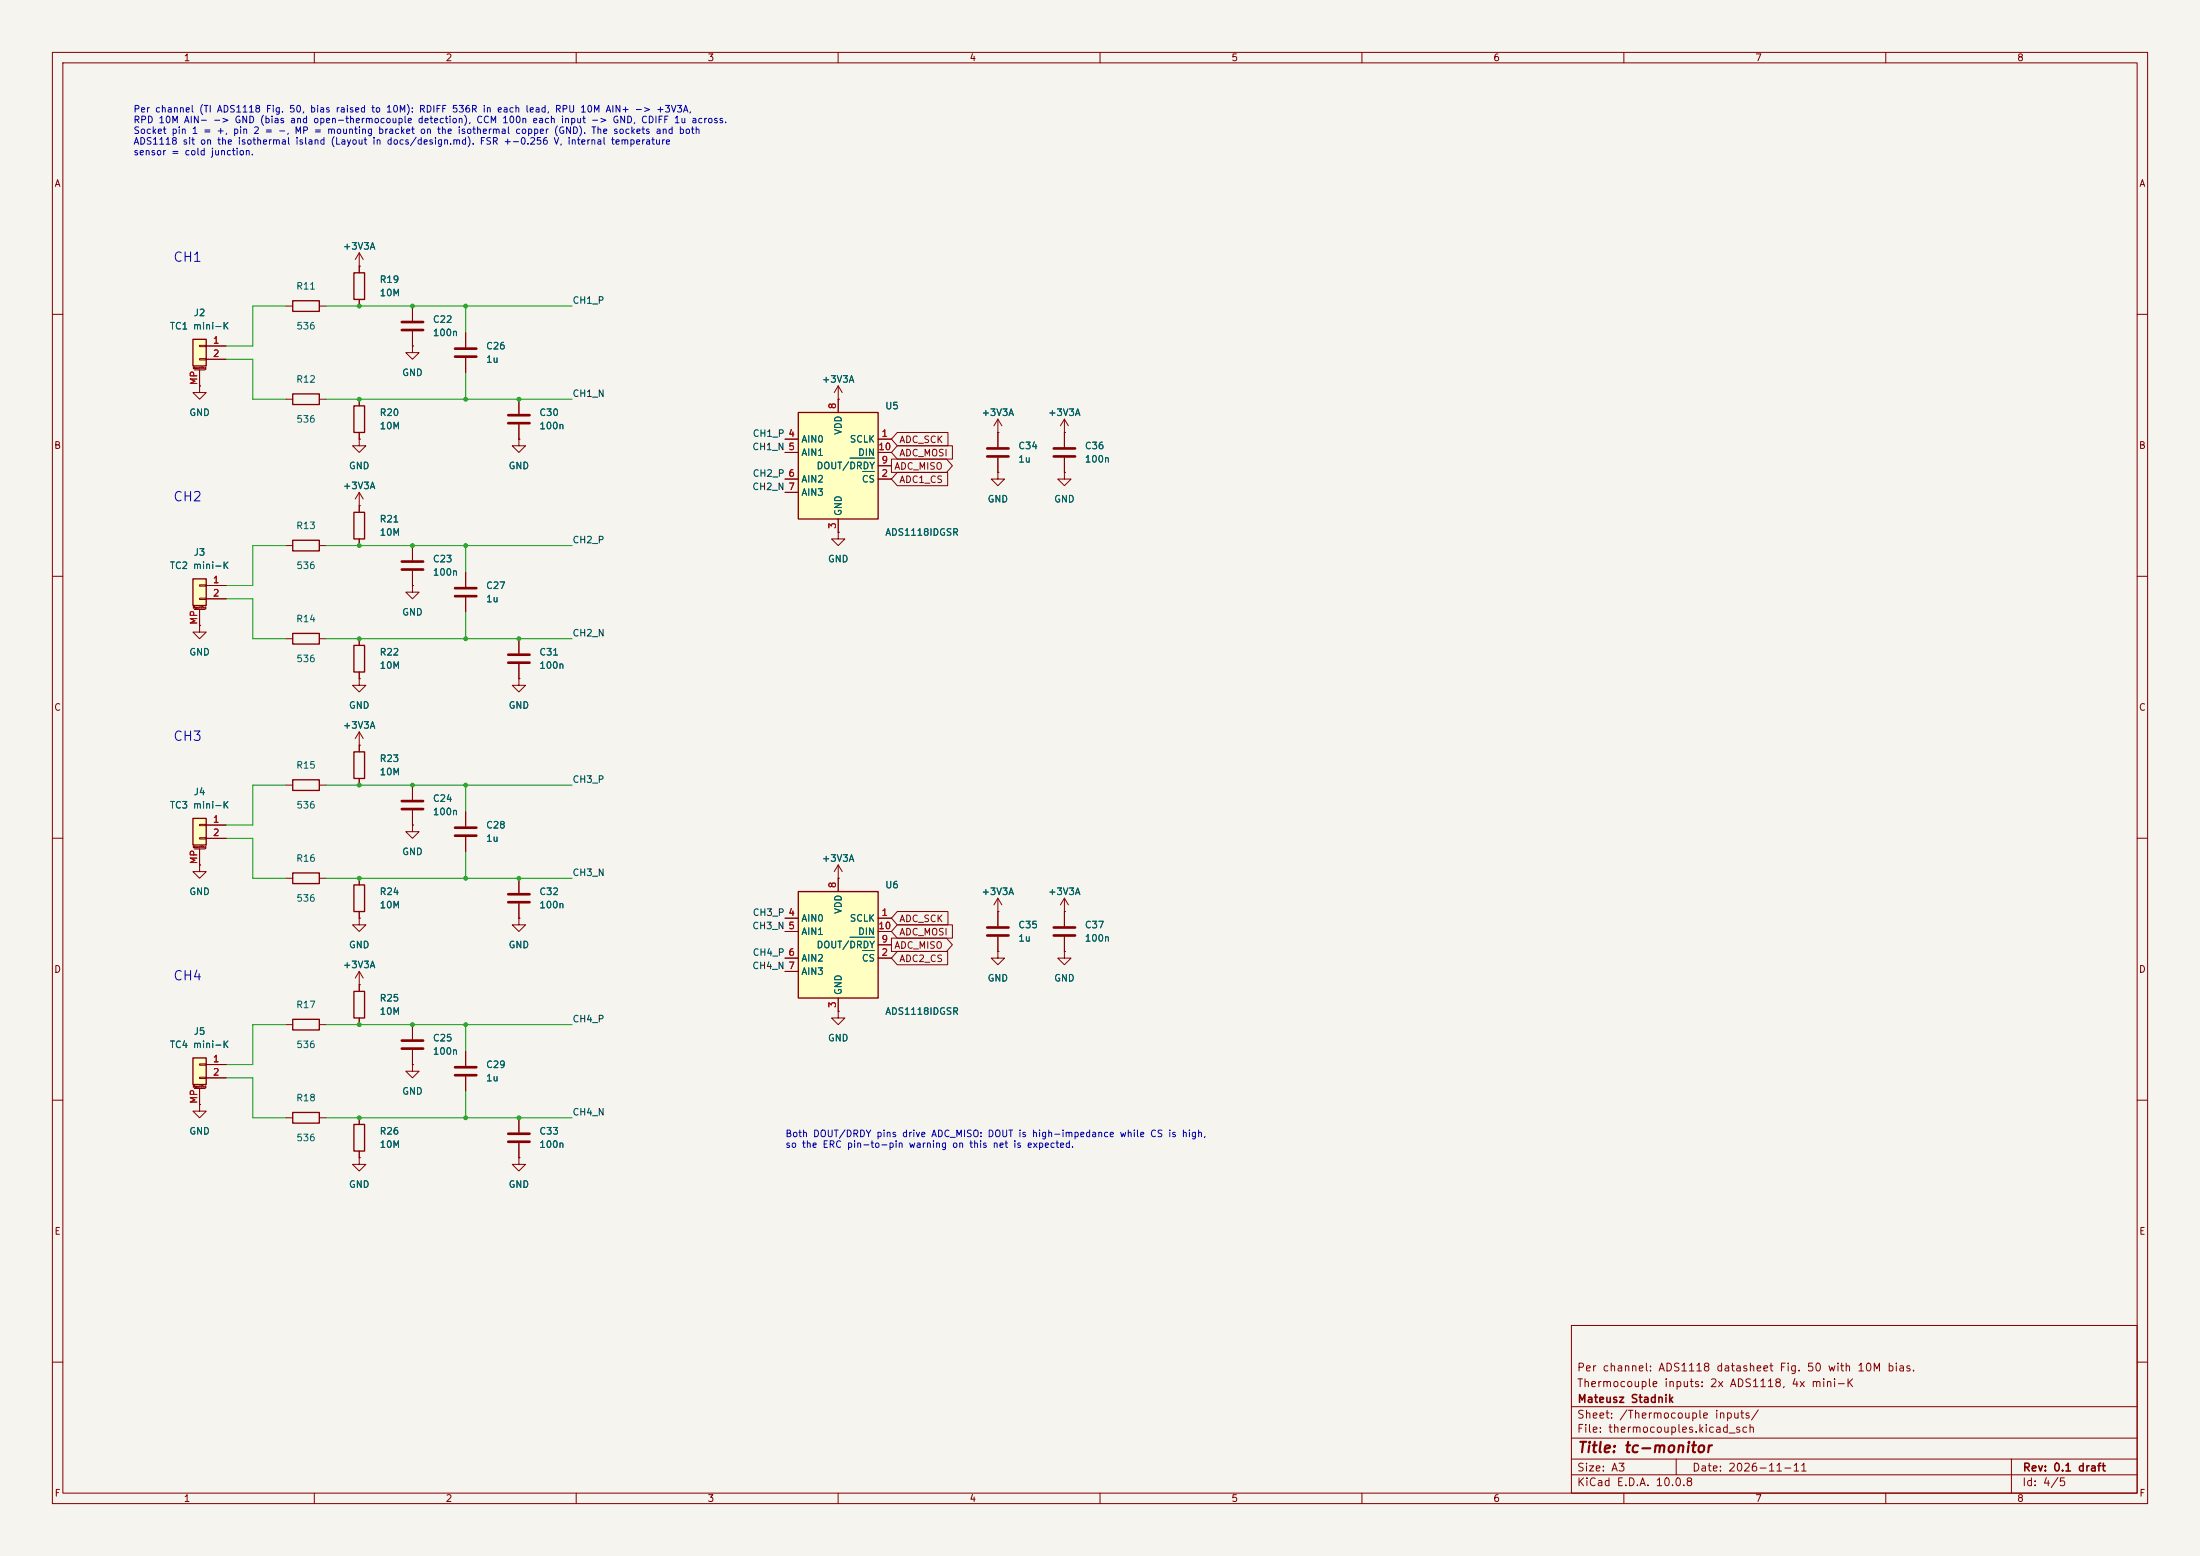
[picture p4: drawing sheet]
<svg xmlns="http://www.w3.org/2000/svg" width="420mm" height="297mm" viewBox="0 0 420 297" stroke-linecap="round" stroke-linejoin="round" font-family="sans-serif">
<path d="M0 0h420v297h-420z" fill="#f5f4ef" stroke="#f5f4ef" stroke-width=".19"/>
<g fill="none" stroke="#840000" stroke-width=".19">
<path d="M10 10h400v277h-400zM12 12h396v273h-396zM60 10v2M110 10v2M160 10v2M210 10v2M260 10v2M310 10v2M360 10v2M10 60h2M88.9 63.5v2.8M88.9 68.3v2.8"/>
<path d="M408 60h2M10 110h2M408 110h2M10 160h2M408 160h2M38.1 165.1v1.3h1.3l-1.3 1.2-1.3-1.2h1.3M38.1 165.1h.1M68.6 167.6v1.3M68.6 174v1.3M78.7 195.6v2.8M10 210h2M78.7 203.2v1.3h1.3l-1.3 1.2-1.2-1.2h1.2"/>
<path d="M78.7 203.2h.1M78.7 200.4v2.8M88.9 200.7v2.8M88.9 205.5v2.8M408 210h2M300 253h108v32h-108zM10 260h2M300 278.5h108M300 274.5h108M300 268.5h108M320 278.5v3M384 278.5v6.5"/>
<path d="M408 260h2M60 285v2M110 285v2M160 285v2M210 285v2M260 285v2M300 281.5h108M310 285v2M360 285v2"/>
</g>
<path d="M67.6 168.9h2v5.1h-2z" fill="none" stroke="#840000" stroke-width=".25"/>
<path d="M86.9 66.5h4M86.9 68.1h4M76.7 198.6h4.1M76.7 200.2h4.1M86.9 203.7h4M86.9 205.2h4" fill="none" stroke="#840000" stroke-width=".51"/>
<path d="M36.8 156.2h2.6v5.1h-2.6z" fill="#ffffc2"/>
<path d="M55.9 57.4h5.1v2h-5.1zM55.9 75.2h5.1v2h-5.1zM36.8 156.2h2.6v5.1h-2.6zM55.9 148.8h5.1v2.1h-5.1zM55.9 166.6h5.1v2.1h-5.1zM67.6 189.2h2v5.1h-2z" fill="none" stroke="#840000" stroke-width=".25"/>
<g fill="none" stroke="#840000" stroke-width=".19">
<path d="M54.6 58.4h1.3M61 58.4h1.2M78.7 58.4v2.8M54.6 76.2h1.3M61 76.2h1.2M78.7 66v1.3h1.3l-1.3 1.3-1.2-1.3h1.2M78.7 66h.1M78.7 63.2v2.8M68.6 96.5h.1M68.6 83.8v1.3h1.2l-1.2 1.3-1.3-1.3h1.3M68.6 83.8h.1M68.6 94v2.5"/>
<path d="M68.6 94l-.8 1.3M68.6 94l.7 1.3M88.9 109.2v2.8M88.9 114v2.8M68.6 139.7v2.5M68.6 139.7l-.8 1.3M68.6 139.7l.7 1.3M99.1 129.5v1.3h1.2l-1.2 1.3-1.3-1.3h1.3M99.1 129.5h.1M38.1 157.4h1.3v.2h-1.3zM38.1 159.9h1.3v.2h-1.3zM39.4 157.5h3.8"/>
<path d="M54.6 149.9h1.3M61 149.9h1.2M68.6 142.2h.1M78.7 157.5v1.3h1.3l-1.3 1.2-1.2-1.2h1.2M78.7 157.5h.1M88.9 154.9v2.8M88.9 159.8v2.8M37.1 162.1h2M38.1 162.1v3M39.4 160h3.8M54.6 167.6h1.3M61 167.6h1.2"/>
<path d="M68.6 175.3v1.2h1.2l-1.2 1.3-1.3-1.3h1.3M68.6 175.3h.1M68.6 188h.1M68.6 185.4l-.8 1.3M68.6 185.4l.7 1.3M68.6 185.4v3.8M68.6 194.3v1.3"/>
</g>
<path d="M76.7 61.5h4.1M76.7 63h4.1M86.9 112.3h4M86.9 113.8h4M86.9 158h4M86.9 159.5h4" fill="none" stroke="#840000" stroke-width=".51"/>
<path d="M36.8 110.5h2.6v5.1h-2.6z" fill="#ffffc2"/>
<path d="M67.6 77.5h2v5.1h-2zM36.8 110.5h2.6v5.1h-2.6zM55.9 103.1h5.1v2.1h-5.1zM55.9 120.9h5.1v2h-5.1zM67.6 123.2h2v5.1h-2zM67.6 143.5h2v5.1h-2zM55.9 194.6h5.1v2h-5.1zM55.9 212.3h5.1v2.1h-5.1z" fill="none" stroke="#840000" stroke-width=".25"/>
<g fill="none" stroke="#840000" stroke-width=".19">
<path d="M68.6 76.2v1.3M68.6 82.6v1.2M37.1 116.3h2M38.1 111.6h1.3v.3h-1.3zM38.1 114.2h1.3v.2h-1.3zM38.1 119.4v1.3h1.3l-1.3 1.2-1.3-1.2h1.3M38.1 119.4h.1M38.1 116.3v3.1M39.4 111.8h3.8M39.4 114.3h3.8M54.6 104.1h1.3M61 104.1h1.2"/>
<path d="M78.7 111.8v1.2h1.3l-1.3 1.3-1.2-1.3h1.2M78.7 111.8h.1M54.6 121.9h1.3M61 121.9h1.2M68.6 129.5v1.3h1.2l-1.2 1.3-1.3-1.3h1.3M68.6 129.5h.1M68.6 121.9v1.3M68.6 128.3v1.2M68.6 142.2v1.3M68.6 148.6v1.3M54.6 195.6h1.3M61 195.6h1.2"/>
<path d="M38.1 210.8v1.3h1.3l-1.3 1.3-1.3-1.3h1.3M38.1 210.8h.1M54.6 213.4h1.3M61 213.4h1.2"/>
</g>
<path d="M36.8 201.9h2.6v5.1h-2.6z" fill="#ffffc2"/>
<path d="M67.6 97.8h2v5.1h-2zM36.8 201.9h2.6v5.1h-2.6zM67.6 214.6h2v5.1h-2z" fill="none" stroke="#840000" stroke-width=".25"/>
<g fill="none" stroke="#840000" stroke-width=".19">
<path d="M160 76.2h.1M160 73.7l-.7 1.2M160 73.7l.8 1.2M160 73.7v2.5M68.6 96.5v1.3M68.6 102.9v1.2M78.7 104.1v2.8M78.7 109v2.8M160 101.6v1.3h1.3l-1.3 1.2-1.3-1.2h1.3M160 101.6h.1M99.1 121.9v2.8M99.1 126.7v2.8"/>
<path d="M99.1 167.6v2.8M99.1 172.5v2.8M203.2 174h.1M203.2 171.5l-.8 1.2M203.2 171.5l.8 1.2M203.2 171.5v2.5M160 193v1.3h1.3l-1.3 1.3-1.3-1.3h1.3M160 193h.1M203.2 181.6v1.3h1.3l-1.3 1.3-1.3-1.3h1.3M203.2 181.6h.1M37.1 207.8h2M38.1 203.1h1.3v.2h-1.3z"/>
<path d="M38.1 205.6h1.3v.3h-1.3zM38.1 207.8v3M39.4 203.2h3.8M39.4 205.7h3.8M68.6 213.4v1.2M68.6 219.7v1.3M99.1 213.4v2.8M99.1 218.2v2.8M68.6 221v1.2h1.2l-1.2 1.3-1.3-1.3h1.3M68.6 221h.1M99.1 221v1.2h1.2l-1.2 1.3-1.3-1.3h1.3M99.1 221h.1"/>
</g>
<path d="M76.7 107.2h4.1M76.7 108.7h4.1M97 125h4.1M97 126.5h4.1M97 170.7h4.1M97 172.2h4.1M97 216.4h4.1M97 217.9h4.1" fill="none" stroke="#840000" stroke-width=".51"/>
<path d="M152.4 78.7h15.2v20.4h-15.2z" fill="#ffffc2"/>
<path d="M152.4 78.7h15.2v20.4h-15.2z" fill="none" stroke="#840000" stroke-width=".25"/>
<g fill="none" stroke="#840000" stroke-width=".19">
<path d="M38.1 73.7v1.2h1.3l-1.3 1.3-1.3-1.3h1.3M38.1 73.7h.1M160 76.2v2.5M149.9 83.8h2.5M149.9 91.4h2.5M149.9 86.4h2.5M149.9 94h2.5M160 99.1v2.5M167.6 83.8h2.6M167.6 91.4h2.6M167.6 86.4h2.6M167.6 88.9h2.6"/>
<path d="M190.5 82.6h.1M190.5 90.2v1.2h1.3l-1.3 1.3-1.3-1.3h1.3M190.5 90.2h.1M190.5 80v5.3M190.5 87.4v2.8M190.5 80l-.8 1.3M190.5 80l.8 1.3M203.2 82.6h.1M203.2 90.2v1.2h1.3l-1.3 1.3-1.3-1.3h1.3M203.2 90.2h.1M203.2 80v5.3M203.2 87.4v2.8"/>
<path d="M203.2 80l-.8 1.3M203.2 80l.8 1.3M78.7 149.9v2.8M78.7 154.7v2.8M99.1 175.3v1.2h1.2l-1.2 1.3-1.3-1.3h1.3M99.1 175.3h.1M160 167.6h.1M160 165.1v2.5M160 165.1l-.7 1.3M160 165.1l.8 1.3M190.5 174h.1M190.5 171.5v2.5"/>
<path d="M190.5 171.5l-.8 1.2M190.5 171.5l.8 1.2M203.2 174v2.8M203.2 178.8v2.8"/>
</g>
<path d="M162.3 87.5h4.6M164.7 90h2.2" fill="none" stroke="#006464" stroke-width=".19"/>
<path d="M188.5 85.6h4M188.5 87.1h4M201.2 85.6h4M201.2 87.1h4M76.7 152.9h4.1M76.7 154.4h4.1M201.2 177h4M201.2 178.6h4" fill="none" stroke="#840000" stroke-width=".51"/>
<path d="M36.8 64.8h2.6v5.1h-2.6z" fill="#ffffc2"/>
<path d="M67.6 52.1h2v5.1h-2zM36.8 64.8h2.6v5.1h-2.6z" fill="none" stroke="#840000" stroke-width=".25"/>
<g fill="none" stroke="#840000" stroke-width=".19">
<path d="M68.6 50.8h.1M68.6 48.3v3.8M68.6 57.2v1.2M68.6 48.3l-.8 1.2M68.6 48.3l.7 1.2M37.1 70.6h2M38.1 65.9h1.3v.3h-1.3zM38.1 68.5h1.3v.2h-1.3zM38.1 70.6v3.1M39.4 66h3.8M39.4 68.6h3.8M99.1 76.2v2.8"/>
<path d="M99.1 83.8v1.3h1.2l-1.2 1.3-1.3-1.3h1.3M99.1 83.8h.1M99.1 81v2.8M190.5 174v2.8M190.5 178.8v2.8M190.5 181.6v1.3h1.3l-1.3 1.3-1.3-1.3h1.3M190.5 181.6h.1"/>
</g>
<path d="M97 79.2h4.1M97 80.8h4.1M188.5 177h4M188.5 178.6h4" fill="none" stroke="#840000" stroke-width=".51"/>
<path d="M152.4 170.2h15.2v20.3h-15.2z" fill="#ffffc2"/>
<path d="M152.4 170.2h15.2v20.3h-15.2z" fill="none" stroke="#840000" stroke-width=".25"/>
<g fill="none" stroke="#840000" stroke-width=".19">
<path d="M68.6 50.8h.1M68.6 50.8v1.3M68.6 57.2v1.2M78.7 58.4v2.8M38.1 73.7h.1M38.1 70.6v3.1M39.4 66h3.8M39.4 68.6h3.8M68.6 76.2v1.3M78.7 66h.1M78.7 63.2v2.8M88.9 63.5v2.8"/>
<path d="M88.9 68.3v2.8M99.1 76.2v2.8M160 76.2h.1M160 76.2v2.5M68.6 83.8h.1M68.6 96.5h.1M68.6 82.6v1.2M68.6 96.5v1.3M99.1 83.8h.1M99.1 81v2.8M149.9 83.8h2.5M149.9 91.4h2.5"/>
<path d="M149.9 86.4h2.5M149.9 94h2.5M160 99.1v2.5M167.6 83.8h2.6M167.6 91.4h2.6M167.6 86.4h2.6M167.6 88.9h2.6M170.2 87.6h10.5l1.1 1.3-1.1 1.3h-10.5zM171.3 90.2h9.6v2.5h-9.6l-1.1-1.3zM171.3 85.1h10.5v2.5h-10.5l-1.1-1.2zM171.3 82.5h9.7v2.6h-9.7l-1.1-1.3zM190.5 82.6h.1"/>
<path d="M190.5 90.2h.1M190.5 82.6v2.7M190.5 87.4v2.8M203.2 82.6h.1M203.2 90.2h.1M203.2 82.6v2.7M203.2 87.4v2.8M38.1 119.4h.1M38.1 116.3v3.1M39.4 111.8h3.8M39.4 114.3h3.8M68.6 102.9v1.2"/>
<path d="M78.7 111.8h.1M78.7 104.1v2.8M78.7 109v2.8M88.9 109.2v2.8M88.9 114v2.8M160 101.6h.1M68.6 129.5h.1M68.6 121.9v1.3M68.6 128.3v1.2M99.1 129.5h.1M99.1 121.9v2.8M99.1 126.7v2.8"/>
<path d="M39.4 157.5h3.8M68.6 142.2h.1M68.6 142.2v1.3M68.6 148.6v1.3M78.7 157.5h.1M78.7 149.9v2.8M78.7 154.7v2.8M88.9 154.9v2.8M88.9 159.8v2.8M38.1 165.1h.1M38.1 162.1v3M39.4 160h3.8"/>
<path d="M68.6 175.3h.1M68.6 167.6v1.3M68.6 174v1.3M99.1 175.3h.1M99.1 167.6v2.8M99.1 172.5v2.8M149.9 175.3h2.5M149.9 177.8h2.5M160 167.6h.1M160 167.6v2.6M167.6 175.3h2.6M167.6 177.8h2.6"/>
<path d="M170.2 179.1h10.5l1.1 1.2-1.1 1.3h-10.5zM171.3 176.5h10.5v2.6h-10.5l-1.1-1.3zM171.3 174h9.7v2.5h-9.7l-1.1-1.2zM190.5 174h.1M190.5 174v2.8M190.5 178.8v2.8M203.2 174h.1M203.2 174v2.8M203.2 178.8v2.8M68.6 188h.1M68.6 188v1.2M68.6 194.3v1.3"/>
<path d="M78.7 195.6v2.8M149.9 182.9h2.5M149.9 185.4h2.5M160 193h.1M160 190.5v2.5M167.6 182.9h2.6M167.6 180.3h2.6M171.3 181.6h9.6v2.6h-9.6l-1.1-1.3zM190.5 181.6h.1M203.2 181.6h.1M38.1 210.8h.1M38.1 207.8v3"/>
<path d="M39.4 203.2h3.8M39.4 205.7h3.8M68.6 213.4v1.2M68.6 219.7v1.3M78.7 203.2h.1M78.7 200.4v2.8M88.9 200.7v2.8M88.9 205.5v2.8M99.1 213.4v2.8M99.1 218.2v2.8M68.6 221h.1M99.1 221h.1"/>
</g>
<path d="M162.3 87.5h4.6M164.7 90h2.2M162.3 178.9h4.6M164.7 181.4h2.2" fill="none" stroke="#006464" stroke-width=".19"/>
<g fill="none" stroke="#009600" stroke-width=".19">
<path d="M54.6 58.4h-6.3v7.6h-5.1M62.2 58.4h47M88.9 58.4v5.1M43.2 68.6h5.1v7.6h6.3M62.2 76.2h47M88.9 71.1v5.1M43.2 114.3h5.1v7.6h6.3M54.6 104.1h-6.3v7.7h-5.1M62.2 104.1h47M88.9 104.1v5.1M88.9 116.8v5.1M62.2 121.9h47"/>
<path d="M54.6 149.9h-6.3v7.6h-5.1M62.2 149.9h47M88.9 149.9v5M43.2 160h5.1v7.6h6.3M62.2 167.6h47M88.9 162.6v5M54.6 195.6h-6.3v7.6h-5.1M62.2 195.6h47M88.9 195.6v5.1M43.2 205.7h5.1v7.7h6.3M62.2 213.4h47M88.9 208.3v5.1"/>
</g>
<g fill="#009600">
<circle cx="99.1" cy="167.6" r=".46"/>
<circle cx="99.1" cy="213.4" r=".46"/>
<circle cx="88.9" cy="58.4" r=".46"/>
<circle cx="68.6" cy="58.4" r=".46"/>
<circle cx="68.6" cy="76.2" r=".46"/>
<circle cx="78.7" cy="58.4" r=".46"/>
<circle cx="88.9" cy="149.9" r=".46"/>
<circle cx="78.7" cy="104.1" r=".46"/>
<circle cx="88.9" cy="104.1" r=".46"/>
<circle cx="88.9" cy="121.9" r=".46"/>
<circle cx="99.1" cy="121.9" r=".46"/>
<circle cx="68.6" cy="104.1" r=".46"/>
<circle cx="68.6" cy="121.9" r=".46"/>
<circle cx="78.7" cy="195.6" r=".46"/>
<circle cx="68.6" cy="195.6" r=".46"/>
<circle cx="68.6" cy="213.4" r=".46"/>
<circle cx="88.9" cy="213.4" r=".46"/>
<circle cx="88.9" cy="195.6" r=".46"/>
<circle cx="88.9" cy="167.6" r=".46"/>
<circle cx="68.6" cy="149.9" r=".46"/>
<circle cx="68.6" cy="167.6" r=".46"/>
<circle cx="78.7" cy="149.9" r=".46"/>
<circle cx="99.1" cy="76.2" r=".46"/>
<circle cx="88.9" cy="76.2" r=".46"/>
</g>
<text font-size="2" fill="#840000" x="301" y="277.8">Title: tc-monitor</text>
<g font-size="1.8" fill="#0000c2">
<text x="32.9" y="50.4">CH1</text>
<text x="32.9" y="96.2">CH2</text>
<text x="32.9" y="141.9">CH3</text>
<text x="32.9" y="187.6">CH4</text>
</g>
<g font-size="1.5" fill="#840000">
<text x="300.9" y="262.1">Per channel: ADS1118 datasheet Fig. 50 with 10M bias.</text>
<text x="300.9" y="265.1">Thermocouple inputs: 2x ADS1118, 4x mini-K</text>
<text x="301" y="268.1">Mateusz Stadnik</text>
<text x="300.9" y="273.8">File: thermocouples.kicad_sch</text>
<text x="300.9" y="271.1">Sheet: /Thermocouple inputs/</text>
<text x="300.9" y="281.2">Size: A3</text>
<text x="322.9" y="281.2">Date: 2026-11-11</text>
<text x="386" y="281.2">Rev: 0.1 draft</text>
<text x="300.9" y="284">KiCad E.D.A. 10.0.8</text>
<text x="385.9" y="284">Id: 4/5</text>
</g>
<g font-size="1.3" fill="#840000">
<text x="35" y="12">1</text>
<text x="85" y="12">2</text>
<text x="135" y="12">3</text>
<text x="185" y="12">4</text>
<text x="235" y="12">5</text>
<text x="285" y="12">6</text>
<text x="335" y="12">7</text>
<text x="385" y="12">8</text>
<text x="10.3" y="36">A</text>
<text x="408.3" y="36">A</text>
<text x="10.2" y="86">B</text>
<text x="170.6" y="90">ADC_MISO</text>
<text x="171.6" y="87.4">ADC_MOSI</text>
<text x="171.6" y="84.9">ADC_SCK</text>
<text x="408.2" y="86">B</text>
<text x="171.6" y="92.5">ADC1_CS</text>
<text x="10.2" y="136">C</text>
<text x="408.2" y="136">C</text>
<text x="171.6" y="178.9">ADC_MOSI</text>
<text x="171.6" y="176.3">ADC_SCK</text>
<text x="10.2" y="186">D</text>
<text x="170.6" y="181.4">ADC_MISO</text>
<text x="171.6" y="183.9">ADC2_CS</text>
<text x="408.2" y="186">D</text>
<text x="10.3" y="236">E</text>
<text x="408.3" y="236">E</text>
<text x="10.3" y="286">F</text>
<text x="35" y="287">1</text>
<text x="85" y="287">2</text>
<text x="135" y="287">3</text>
<text x="185" y="287">4</text>
<text x="235" y="287">5</text>
<text x="285" y="287">6</text>
<text x="335" y="287">7</text>
<text x="385" y="287">8</text>
<text x="408.3" y="286">F</text>
</g>
<g font-size="1.3" fill="#0000c2">
<text x="25.4" y="21.8">Per channel (TI ADS1118 Fig. 50, bias raised to 10M): RDIFF 536R in each lead, RPU 10M AIN+ -&gt; +3V3A,</text>
<text x="25.4" y="23.8">RPD 10M AIN- -&gt; GND (bias and open-thermocouple detection), CCM 100n each input -&gt; GND, CDIFF 1u across.</text>
<text x="25.4" y="25.9">Socket pin 1 = +, pin 2 = -, MP = mounting bracket on the isothermal copper (GND). The sockets and both</text>
<text x="25.4" y="27.9">ADS1118 sit on the isothermal island (Layout in docs/design.md). FSR +-0.256 V, internal temperature</text>
<text x="25.4" y="30">sensor = cold junction.</text>
<text x="149.8" y="217.4">Both DOUT/DRDY pins drive ADC_MISO: DOUT is high-impedance while CS is high,</text>
<text x="149.8" y="219.4">so the ERC pin-to-pin warning on this net is expected.</text>
</g>
<g font-size="1.3" fill="#006464">
<text x="65.4" y="48">+3V3A</text>
<text x="56.4" y="55.6">R11</text>
<text x="72.4" y="54.3">R19</text>
<text x="72.4" y="56.8">10M</text>
<text x="32.3" y="63.2">TC1 mini-K</text>
<text x="36.9" y="60.7">J2</text>
<text x="56.5" y="63.2">536</text>
<text x="82.5" y="61.9">C22</text>
<text x="82.5" y="64.5">100n</text>
<text x="92.7" y="67">C26</text>
<text x="92.7" y="69.5">1u</text>
<text x="56.4" y="73.4">R12</text>
<text x="76.7" y="72.1">GND</text>
<text x="156.8" y="73.4">+3V3A</text>
<text x="36" y="79.7">GND</text>
<text x="56.5" y="81">536</text>
<text x="72.4" y="79.7">R20</text>
<text x="72.4" y="82.2">10M</text>
<text x="102.9" y="79.7">C30</text>
<text x="102.9" y="82.2">100n</text>
<text x="161" y="83.1" transform="rotate(-90 161 83.1)">VDD</text>
<text x="168.9" y="78.4">U5</text>
<text x="187.3" y="79.7">+3V3A</text>
<text x="200" y="79.7">+3V3A</text>
<text x="66.5" y="89.9">GND</text>
<text x="97" y="89.9">GND</text>
<text x="152.9" y="84.8">AIN0</text>
<text x="152.9" y="87.3">AIN1</text>
<text x="155.8" y="89.9">DOUT/DRDY</text>
<text x="162.1" y="84.8">SCLK</text>
<text x="163.7" y="87.3">DIN</text>
<text x="194.3" y="86.1">C34</text>
<text x="194.3" y="88.6">1u</text>
<text x="207" y="86.1">C36</text>
<text x="207" y="88.6">100n</text>
<text x="65.4" y="93.7">+3V3A</text>
<text x="152.9" y="92.4">AIN2</text>
<text x="152.9" y="94.9">AIN3</text>
<text x="164.4" y="92.4">CS</text>
<text x="56.4" y="101.3">R13</text>
<text x="72.4" y="100">R21</text>
<text x="161" y="98.6" transform="rotate(-90 161 98.6)">GND</text>
<text x="188.4" y="96.2">GND</text>
<text x="201.1" y="96.2">GND</text>
<text x="36.9" y="106.4">J3</text>
<text x="72.4" y="102.6">10M</text>
<text x="82.5" y="107.6">C23</text>
<text x="158" y="107.6">GND</text>
<text x="168.9" y="102.6">ADS1118IDGSR</text>
<text x="32.3" y="108.9">TC2 mini-K</text>
<text x="56.5" y="108.9">536</text>
<text x="82.5" y="110.2">100n</text>
<text x="92.7" y="112.7">C27</text>
<text x="56.4" y="119.1">R14</text>
<text x="76.7" y="117.8">GND</text>
<text x="92.7" y="115.3">1u</text>
<text x="36" y="125.4">GND</text>
<text x="72.4" y="125.4">R22</text>
<text x="102.9" y="125.4">C31</text>
<text x="56.5" y="126.7">536</text>
<text x="72.4" y="128">10M</text>
<text x="102.9" y="128">100n</text>
<text x="66.5" y="135.6">GND</text>
<text x="97" y="135.6">GND</text>
<text x="65.4" y="139.4">+3V3A</text>
<text x="56.4" y="147">R15</text>
<text x="72.4" y="145.7">R23</text>
<text x="72.4" y="148.3">10M</text>
<text x="32.3" y="154.6">TC3 mini-K</text>
<text x="36.9" y="152.1">J4</text>
<text x="56.5" y="154.6">536</text>
<text x="82.5" y="153.4">C24</text>
<text x="82.5" y="155.9">100n</text>
<text x="92.7" y="158.4">C28</text>
<text x="92.7" y="161">1u</text>
<text x="56.4" y="164.8">R16</text>
<text x="76.7" y="163.5">GND</text>
<text x="156.8" y="164.8">+3V3A</text>
<text x="36" y="171.1">GND</text>
<text x="56.5" y="172.4">536</text>
<text x="72.4" y="171.1">R24</text>
<text x="72.4" y="173.7">10M</text>
<text x="102.9" y="171.1">C32</text>
<text x="102.9" y="173.7">100n</text>
<text x="168.9" y="169.9">U6</text>
<text x="187.3" y="171.1">+3V3A</text>
<text x="200" y="171.1">+3V3A</text>
<text x="152.9" y="176.2">AIN0</text>
<text x="152.9" y="178.8">AIN1</text>
<text x="161" y="174.5" transform="rotate(-90 161 174.5)">VDD</text>
<text x="162.1" y="176.2">SCLK</text>
<text x="163.7" y="178.8">DIN</text>
<text x="194.3" y="177.5">C35</text>
<text x="207" y="177.5">C37</text>
<text x="65.4" y="185.1">+3V3A</text>
<text x="66.5" y="181.3">GND</text>
<text x="97" y="181.3">GND</text>
<text x="152.9" y="183.8">AIN2</text>
<text x="155.8" y="181.3">DOUT/DRDY</text>
<text x="164.4" y="183.8">CS</text>
<text x="194.3" y="180">1u</text>
<text x="207" y="180">100n</text>
<text x="72.4" y="191.5">R25</text>
<text x="152.9" y="186.4">AIN3</text>
<text x="161" y="190" transform="rotate(-90 161 190)">GND</text>
<text x="188.4" y="187.7">GND</text>
<text x="201.1" y="187.7">GND</text>
<text x="36.9" y="197.8">J5</text>
<text x="56.4" y="192.7">R17</text>
<text x="72.4" y="194">10M</text>
<text x="168.9" y="194">ADS1118IDGSR</text>
<text x="32.3" y="200.4">TC4 mini-K</text>
<text x="56.5" y="200.4">536</text>
<text x="82.5" y="199.1">C25</text>
<text x="82.5" y="201.6">100n</text>
<text x="158" y="199.1">GND</text>
<text x="76.7" y="209.2">GND</text>
<text x="92.7" y="204.2">C29</text>
<text x="92.7" y="206.7">1u</text>
<text x="56.4" y="210.5">R18</text>
<text x="36" y="216.9">GND</text>
<text x="56.5" y="218.1">536</text>
<text x="72.4" y="216.9">R26</text>
<text x="72.4" y="219.4">10M</text>
<text x="102.9" y="216.9">C33</text>
<text x="102.9" y="219.4">100n</text>
<text x="66.5" y="227">GND</text>
<text x="97" y="227">GND</text>
</g>
<g font-size="1.3" fill="#0f0f0f">
<text x="109.2" y="58.3">CH1_P</text>
<text x="109.2" y="76.1">CH1_N</text>
<text x="143.6" y="83.7">CH1_P 4</text>
<text x="143.5" y="86.2">CH1_N 5</text>
<text x="143.5" y="93.9">CH2_N 7</text>
<text x="143.6" y="91.3">CH2_P 6</text>
<text x="109.2" y="104">CH2_P</text>
<text x="109.2" y="121.8">CH2_N</text>
<text x="109.2" y="149.7">CH3_P</text>
<text x="109.2" y="167.5">CH3_N</text>
<text x="143.5" y="177.7">CH3_N 5</text>
<text x="143.6" y="175.1">CH3_P 4</text>
<text x="143.5" y="185.3">CH4_N 7</text>
<text x="143.6" y="182.8">CH4_P 6</text>
<text x="109.2" y="195.5">CH4_P</text>
<text x="109.2" y="213.2">CH4_N</text>
</g>
<g font-size="1.3" fill="#a90000">
<text x="40.5" y="65.9">1</text>
<text x="40.5" y="68.4">2</text>
<text x="38" y="73.6" transform="rotate(-90 38 73.6)">MP</text>
<text x="150.4" y="83.7">4</text>
<text x="159.9" y="78.2" transform="rotate(-90 159.9 78.2)">8</text>
<text x="168.2" y="83.7">1</text>
<text x="150.4" y="86.2">5</text>
<text x="167.6" y="86.2">10</text>
<text x="168.2" y="88.8">9</text>
<text x="150.4" y="91.3">6</text>
<text x="150.4" y="93.8">7</text>
<text x="168.2" y="91.3">2</text>
<text x="159.9" y="101.1" transform="rotate(-90 159.9 101.1)">3</text>
<text x="40.5" y="111.6">1</text>
<text x="38" y="119.3" transform="rotate(-90 38 119.3)">MP</text>
<text x="40.5" y="114.2">2</text>
<text x="40.5" y="157.3">1</text>
<text x="40.5" y="159.9">2</text>
<text x="38" y="165.1" transform="rotate(-90 38 165.1)">MP</text>
<text x="159.9" y="169.6" transform="rotate(-90 159.9 169.6)">8</text>
<text x="150.4" y="175.1">4</text>
<text x="150.4" y="177.7">5</text>
<text x="167.6" y="177.7">10</text>
<text x="168.2" y="175.1">1</text>
<text x="150.4" y="182.7">6</text>
<text x="150.4" y="185.3">7</text>
<text x="168.2" y="182.7">2</text>
<text x="168.2" y="180.2">9</text>
<text x="159.9" y="192.5" transform="rotate(-90 159.9 192.5)">3</text>
<text x="40.5" y="203.1">1</text>
<text x="40.5" y="205.6">2</text>
<text x="38" y="210.8" transform="rotate(-90 38 210.8)">MP</text>
</g>
<g font-size=".4" fill="#840000">
<text x="36.8" y="70.5">Mounting</text>
<text x="36.8" y="116.2">Mounting</text>
<text x="36.8" y="162">Mounting</text>
<text x="36.8" y="207.7">Mounting</text>
</g>
</svg>
